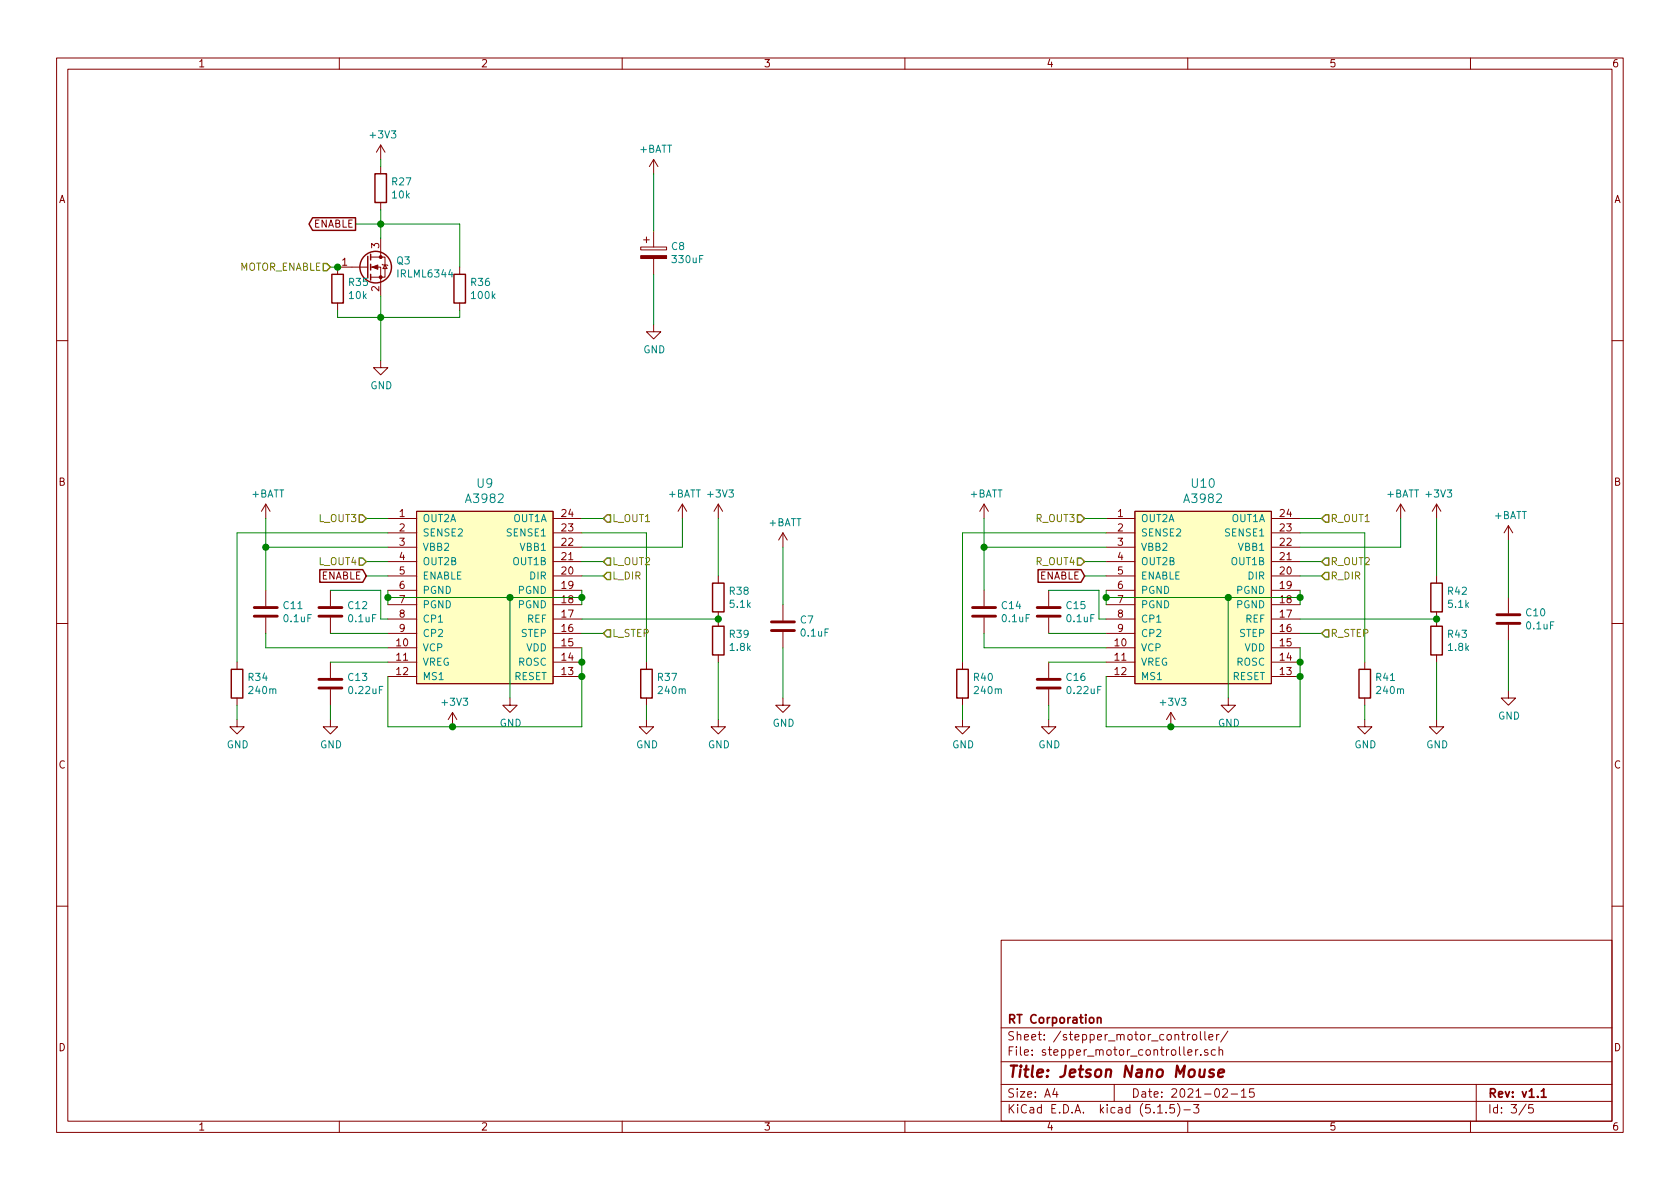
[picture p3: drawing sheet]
<svg xmlns="http://www.w3.org/2000/svg" width="297mm" height="210mm" viewBox="0 0 297 210" stroke-linecap="round" stroke-linejoin="round" font-family="sans-serif">
<g fill="none" stroke="#840000" stroke-width=".18">
<path d="M10 10.3h277v189.9h-277zM12 12.2h273v186.1h-273zM60 10.3v1.9M110 10.3v1.9M160 10.3v1.9M210 10.3v1.9M260 10.3v1.9M67.3 25.6l-.8 1.3M67.3 25.6v2.6M67.3 29.5v1.2M67.3 35.8v1.3M67.3 25.6l.8 1.3"/>
<path d="M115.6 28.2l-.8 1.3M115.6 28.2v2.5M115.6 28.2l.7 1.3M59.7 53.6v1.3M65 47.2h-5.3v1.3M65.5 47.2h1.8v5.1M65.5 45.5h2.6v3.5h-2.6M67.3 42.2v3.3M67.6 46.7l.1 .2h.8l.1 .1M68.1 46.9l.4 .6h-.8zM81.3 47.2v1.3M81.3 53.6v1.3"/>
<path d="M113.3 43.7h4.6v.5h-4.6zM113.8 42.4h1M114.3 41.9v1M115.6 57.4v1.3h1.2l-1.2 1.2-1.3-1.2h1.3M115.6 40.9v2.8M115.6 45.7v2.8M10 60.2h2M67.3 63.7v1.3h1.3l-1.3 1.3-1.3-1.3h1.3M285 60.2h2M47 89.1v2.6M47 89.1l-.8 1.3M47 89.1l.8 1.3"/>
<path d="M68.6 91.7h5.1M68.6 94.2h5.1M68.6 99.3h5.1M68.6 96.8h5.1M73.7 90.4h24.1v30.5h-24.1zM97.8 91.7h5.1M97.8 94.2h5.1M97.8 99.3h5.1M97.8 96.8h5.1M120.6 89.1l-.7 1.3M120.6 89.1v2.6M120.6 89.1l.8 1.3"/>
<path d="M127 89.1v2.6M127 89.1l-.8 1.3M127 89.1l.8 1.3M138.4 94.2l-.7 1.3M138.4 94.2v2.6M138.4 94.2l.8 1.3M174 89.1l-.8 1.3M174 89.1v2.6M174 89.1l.8 1.3M195.6 91.7h5.1M195.6 94.2h5.1M195.6 99.3h5.1"/>
<path d="M195.6 96.8h5.1M200.7 90.4h24.1v30.5h-24.1zM224.8 91.7h5.1M224.8 94.2h5.1M224.8 99.3h5.1M224.8 96.8h5.1M247.6 89.1l-.7 1.3M247.6 89.1v2.6M247.6 89.1l.8 1.3M254 89.1v2.6M254 89.1l-.8 1.3M254 89.1l.8 1.3"/>
<path d="M266.7 93l-.8 1.2M266.7 93v2.5M266.7 93l.8 1.2M10 110.3h2M41.9 117.1v1.3M47 104.4v2.8M47 109.2v2.8M58.4 104.4v2.8M58.4 109.2v2.8M58.4 117.1v2.8M68.6 114.5h5.1M68.6 117.1h5.1"/>
<path d="M68.6 119.6h5.1M68.6 112h5.1M68.6 109.5h5.1M68.6 106.9h5.1M68.6 104.4h5.1M68.6 101.8h5.1M97.8 114.5h5.1M97.8 117.1h5.1M97.8 119.6h5.1M97.8 112h5.1M97.8 109.5h5.1M97.8 106.9h5.1"/>
<path d="M97.8 104.4h5.1M97.8 101.8h5.1M114.3 117.1v1.3M127 101.8v1.3M127 108.2v2.5M127 115.8v1.3M138.4 106.9v2.8M138.4 111.8v2.7M170.2 117.1v1.3M174 104.4v2.8M174 109.2v2.8M185.4 104.4v2.8"/>
<path d="M185.4 109.2v2.8M185.4 117.1v2.8M195.6 114.5h5.1M195.6 117.1h5.1M195.6 119.6h5.1M195.6 112h5.1M195.6 109.5h5.1M195.6 106.9h5.1M195.6 104.4h5.1M195.6 101.8h5.1M224.8 114.5h5.1M224.8 117.1h5.1"/>
<path d="M224.8 119.6h5.1M224.8 112h5.1M224.8 109.5h5.1M224.8 106.9h5.1M224.8 104.4h5.1M224.8 101.8h5.1M241.3 117.1v1.3M254 101.8v1.3M254 108.2v2.5M254 115.8v1.3M266.7 105.7v2.8M266.7 110.5v2.8"/>
<path d="M285 110.3h2M41.9 127.2v1.3h1.3l-1.3 1.3-1.3-1.3h1.3M41.9 123.4v1.3M58.4 127.2v1.3h1.3l-1.3 1.3-1.3-1.3h1.3M58.4 121.9v2.8M80 126l-.8 1.2M80 126v2.5M80 126l.8 1.2M90.2 123.4v1.3h1.2l-1.2 1.3-1.3-1.3h1.3M114.3 127.2v1.3h1.3l-1.3 1.3-1.3-1.3h1.3M114.3 123.4v1.3M127 127.2v1.3h1.3l-1.3 1.3-1.3-1.3h1.3"/>
<path d="M138.4 123.4v1.3h1.3l-1.3 1.3-1.2-1.3h1.2M170.2 127.2v1.3h1.2l-1.2 1.3-1.3-1.3h1.3M170.2 123.4v1.3M185.4 127.2v1.3h1.3l-1.3 1.3-1.3-1.3h1.3M185.4 121.9v2.8M207 126l-.8 1.2M207 126v2.5M207 126l.8 1.2M217.2 123.4v1.3h1.2l-1.2 1.3-1.3-1.3h1.3M241.3 127.2v1.3h1.3l-1.3 1.3-1.3-1.3h1.3M241.3 123.4v1.3M254 127.2v1.3h1.3l-1.3 1.3-1.3-1.3h1.3"/>
<path d="M266.7 122.2v1.2h1.3l-1.3 1.3-1.3-1.3h1.3M10 160.2h2M177 166.3h108v32h-108zM285 160.2h2M60 198.3v1.9M110 198.3v1.9M160 198.3v1.9M177 194.8h108M177 191.8h108M177 187.8h108M177 181.8h108M186.5 192.5l-.4 1h1"/>
<path d="M186.8 193v1M197 191.8v3M204.7 196.8h.8M206.2 196.7v.1M207.6 195.3h-.7l-.1 .7 .2-.1 .5 .1 .2 .2-.1 .5-.2 .1-.6-.1M208.2 195.1a1.71 1.71 0 0 1 0 2.3M209.3 196.3h1.2M210 182.9v1M210 198.3v1.9M210 186.1l.7-.1v-.3l-.4-.1-.3 .2 .1 .7h.6M210.4 182.9l-.4 .3M210.9 183.1l.2-.2 .4 .2v.7l-.2 .1-.4-.1z"/>
<path d="M211 195.3h1l-.5 .6 .4 .1v.7l-.2 .1-.7-.1M211.4 185.6v1M211.8 185.6l-.3 .1-.1 .2M212.2 182.4v1.3l.3 .2M212.3 186.5v.1M213 182.4v1.3l.3 .2M213.5 185.7a.37 .37 0 0 0-.5 .1v.2l.5 .2 .1 .1-.2 .3-.4-.1M213.7 183.4l.8-.1-.1-.3-.4-.1-.3 .2 .1 .7h.6M214.9 185.7l-.4-.1-.3 .3v.6l.3 .1 .4-.1M215.1 182.9v1M215.5 185.7h.1a.37 .37 0 0 1 .6 .1v.8M215.5 182.9l-.3 .1-.1 .2"/>
<path d="M215.5 185.1v1.5M216.2 192.7l.2-.2h.4l.2 .5-.9 1h.9M217.1 182.3l-1.3 2M217.7 193.5h1.1M219.5 193l.4-.5v1.5M219.5 194h.8M221.7 192.5h-.7l-.1 .7 .2-.1 .5 .1 .2 .2-.1 .5-.2 .1-.6-.1M260 198.3v1.9M261 191.8v6.5M269.8 195.2l-1.2 2M271 195.3h-.7v.7l.2-.1 .5 .1 .1 .2-.1 .5-.2 .1-.5-.1"/>
</g>
<path d="M194 179.9v1M194 180.1l.2-.2 .4 .1 .1 .9M272.5 193l.4-.5v1.5M272.5 194h.9" fill="none" stroke="#840000" stroke-width=".3"/>
<path d="M213 189.1l-.1 1.3M214.6 189.2a.49 .49 0 0 0-.8 .3l.3 .3 .5 .1v.2l-.3 .3-.6-.1M215.4 189.8l1-.2v-.4l-.6-.1-.3 .3-.1 .9 .2 .1 .6-.1" fill="none" stroke="#840000" stroke-width=".41"/>
<g fill="none" stroke="#840000" stroke-width=".51">
<path d="M45 109h4M45 107.4h4M56.4 109h4.1M56.4 107.4h4.1M136.4 111.5h4.1M136.4 110h4.1M172 109h4M172 107.4h4M183.4 109h4.1M183.4 107.4h4.1M264.7 110.2h4M264.7 108.7h4"/>
<path d="M56.4 121.7h4.1M56.4 120.1h4.1M183.4 121.7h4.1M183.4 120.1h4.1"/>
</g>
<g fill="#ffffc2" stroke="#ffffc2" stroke-width=".18">
<path d="M200.7 90.4h24.1v30.5h-24.1z"/>
<path d="M73.7 90.4h24.1v30.5h-24.1z"/>
</g>
<g fill="none" stroke="#840000" stroke-width=".25">
<path d="M55.3 38.5h7.6v2.2h-7.6l-.7-1.1zM66.3 30.7h2v5.1h-2zM58.7 48.5h2v5.1h-2zM65 45.3v3.8M65.5 45v1M65.5 46.7v1M65.5 48.5v1M80.3 48.5h2v5.1h-2zM40.9 118.4h2v5h-2zM56.5 100.7h7.6l.7 1.1-.7 1.2h-7.6zM113.3 118.4h2v5h-2zM126 110.7h2v5.1h-2z"/>
<path d="M126 103.1h2v5.1h-2zM169.2 118.4h2v5h-2zM183.5 100.7h7.6l.7 1.1-.7 1.2h-7.6zM240.3 118.4h2v5h-2zM253 110.7h2v5.1h-2zM253 103.1h2v5.1h-2z"/>
<circle cx="66.4" cy="47.2" r="2.79"/>
</g>
<g fill="#840000" stroke="#840000" stroke-width=".18">
<path d="M65.8 47.2l1-.3v.7z"/>
<path d="M113.3 45.2h4.6v.5h-4.6z"/>
<circle cx="67.3" cy="49" r=".25"/>
<circle cx="67.3" cy="45.5" r=".25"/>
</g>
<g fill="none" stroke="#008400" stroke-width=".18">
<path d="M62.9 39.6h18.4v7.6M67.3 28.2v1.3M67.3 37.1v5.1M115.6 30.7v10.2M58.4 47.2h1.3M59.7 54.9v1.2h21.6v-1.2M67.3 52.3v11.4M115.6 48.5v8.9M47 96.8h21.6M47 91.7v12.7M64.8 99.3h3.8M64.8 91.7h3.8"/>
<path d="M68.6 94.2h-26.7v22.9M102.9 99.3h3.8M102.9 91.7h3.8M102.9 94.2h11.4v22.9M120.6 91.7v5.1h-17.7M127 91.7v10.1M138.4 96.8v10.1M174 96.8h21.6M174 91.7v12.7M191.8 99.3h3.8M191.8 91.7h3.8M195.6 94.2h-25.4v22.9"/>
<path d="M229.9 99.3h3.8M229.9 91.7h3.8M229.9 94.2h11.4v22.9M247.6 91.7v5.1h-17.7M254 91.7v10.1M266.7 95.5v10.2M47 112v2.5h21.6M58.4 112h10.2M58.4 104.4h8.9v5.1h1.3M58.4 117.1h10.2M64.8 101.8h3.8M68.6 105.7h34.3"/>
<path d="M68.6 104.4v2.5M90.2 105.7v17.7M102.9 112h3.8M102.9 114.5v14h-34.3v-8.9M102.9 101.8h3.8M102.9 104.4v2.5M102.9 109.5h24.1M127 117.1v10.1M138.4 114.5v8.9M174 112v2.5h21.6M185.4 112h10.2M185.4 104.4h8.9v5.1h1.3"/>
<path d="M185.4 117.1h10.2M191.8 101.8h3.8M195.6 105.7h34.3M195.6 104.4v2.5M217.2 105.7v17.7M229.9 104.4v2.5M229.9 114.5v14h-34.3v-8.9M229.9 112h3.8M229.9 101.8h3.8M229.9 109.5h24.1M254 117.1v10.1M266.7 113.3v8.9"/>
<path d="M41.9 124.7v2.5M58.4 124.7v2.5M114.3 124.7v2.5M170.2 124.7v2.5M185.4 124.7v2.5M241.3 124.7v2.5"/>
</g>
<g fill="none" stroke="#848400" stroke-width=".25">
<path d="M57.1 46.6h.7l.6 .6-.6 .7h-.7zM63.5 91.1h.6l.7 .6-.7 .6h-.6zM63.5 98.7h.6l.7 .6-.7 .6h-.6zM107.3 91.1h.6v1.2h-.6l-.6-.6zM107.3 98.7h.6v1.2h-.6l-.6-.6zM190.5 91.1h.6l.7 .6-.7 .6h-.6zM190.5 98.7h.6l.7 .6-.7 .6h-.6zM234.3 98.7h.6v1.2h-.6l-.6-.6zM234.3 91.1h.6v1.2h-.6l-.6-.6zM107.3 101.2h.6v1.3h-.6l-.6-.7zM107.3 111.4h.6v1.2h-.6l-.6-.6zM234.3 111.4h.6v1.2h-.6l-.6-.6z"/>
<path d="M234.3 101.2h.6v1.3h-.6l-.6-.7z"/>
</g>
<g fill="#008400" stroke="#008400" stroke-width=".25">
<circle cx="102.9" cy="105.7" r=".51"/>
<circle cx="195.6" cy="105.7" r=".51"/>
<circle cx="67.3" cy="56.1" r=".51"/>
<circle cx="229.9" cy="105.7" r=".51"/>
<circle cx="47" cy="96.8" r=".51"/>
<circle cx="217.2" cy="105.7" r=".51"/>
<circle cx="174" cy="96.8" r=".51"/>
<circle cx="67.3" cy="39.6" r=".51"/>
<circle cx="80" cy="128.5" r=".51"/>
<circle cx="102.9" cy="119.6" r=".51"/>
<circle cx="102.9" cy="117.1" r=".51"/>
<circle cx="254" cy="109.5" r=".51"/>
<circle cx="127" cy="109.5" r=".51"/>
<circle cx="59.7" cy="47.2" r=".51"/>
<circle cx="68.6" cy="105.7" r=".51"/>
<circle cx="207" cy="128.5" r=".51"/>
<circle cx="90.2" cy="105.7" r=".51"/>
<circle cx="229.9" cy="117.1" r=".51"/>
<circle cx="229.9" cy="119.6" r=".51"/>
</g>
<text font-size="2.8" fill="#840000" x="178" y="190.5">Title: Jetson Nano Mouse</text>
<g font-size="2.1" fill="#008484">
<text x="82.6" y="88.9">A3982</text>
<text x="84.4" y="86.3">U9</text>
<text x="209.6" y="88.9">A3982</text>
<text x="210.8" y="86.3">U10</text>
</g>
<g font-size="2.1" fill="#840000">
<text x="178" y="184">Sheet: /stepper_motor_controller/</text>
<text x="178" y="181">RT Corporation</text>
<text x="178" y="186.7">File: stepper_motor_controller.sch</text>
<text x="178" y="196.9">KiCad E.D.A. kicad (5.1.5)-3</text>
<text x="178" y="194.1">Size: A4</text>
<text x="200" y="194.1">Date: 2021-02-15</text>
<text x="263" y="194.1">Rev: v1.1</text>
<text x="263" y="196.9">Id: 3/5</text>
</g>
<g font-size="1.8" fill="#840000">
<text x="35" y="11.9">1</text>
<text x="85" y="11.9">2</text>
<text x="135" y="11.9">3</text>
<text x="185" y="11.9">4</text>
<text x="235" y="11.9">5</text>
<text x="285" y="11.9">6</text>
<text x="10.4" y="35.9">A</text>
<text x="285.4" y="35.9">A</text>
<text x="55.3" y="40.3">ENABLE</text>
<text x="60.5" y="47">1</text>
<text x="67.1" y="43.9" transform="rotate(-90 67.1 43.9)">3</text>
<text x="67.1" y="51.5" transform="rotate(-90 67.1 51.5)">2</text>
<text x="10.4" y="85.9">B</text>
<text x="285.4" y="85.9">B</text>
<text x="70.6" y="91.4">1</text>
<text x="70.6" y="94">2</text>
<text x="99.4" y="94">23</text>
<text x="99.4" y="91.4">24</text>
<text x="197.6" y="91.4">1</text>
<text x="197.6" y="94">2</text>
<text x="226.4" y="94">23</text>
<text x="226.4" y="91.4">24</text>
<text x="70.6" y="96.5">3</text>
<text x="70.6" y="99.1">4</text>
<text x="70.6" y="101.6">5</text>
<text x="99.4" y="101.6">20</text>
<text x="99.4" y="99.1">21</text>
<text x="99.4" y="96.5">22</text>
<text x="197.6" y="96.5">3</text>
<text x="197.6" y="99.1">4</text>
<text x="197.6" y="101.6">5</text>
<text x="226.4" y="101.6">20</text>
<text x="226.4" y="99.1">21</text>
<text x="226.4" y="96.5">22</text>
<text x="56.7" y="102.5">ENABLE</text>
<text x="70.6" y="104.1">6</text>
<text x="70.6" y="106.7">7</text>
<text x="99.4" y="106.7">18</text>
<text x="99.4" y="104.1">19</text>
<text x="183.7" y="102.5">ENABLE</text>
<text x="197.6" y="104.1">6</text>
<text x="197.6" y="106.7">7</text>
<text x="226.4" y="106.7">18</text>
<text x="226.4" y="104.1">19</text>
<text x="70.6" y="109.2">8</text>
<text x="70.6" y="111.8">9</text>
<text x="99.4" y="111.8">16</text>
<text x="99.4" y="109.2">17</text>
<text x="197.6" y="109.2">8</text>
<text x="197.6" y="111.8">9</text>
<text x="226.4" y="111.8">16</text>
<text x="226.4" y="109.2">17</text>
<text x="70.2" y="114.3">10</text>
<text x="70.2" y="116.8">11</text>
<text x="70.2" y="119.4">12</text>
<text x="99.4" y="119.4">13</text>
<text x="99.4" y="116.8">14</text>
<text x="99.4" y="114.3">15</text>
<text x="197.2" y="114.3">10</text>
<text x="197.2" y="116.8">11</text>
<text x="197.2" y="119.4">12</text>
<text x="226.4" y="119.4">13</text>
<text x="226.4" y="116.8">14</text>
<text x="226.4" y="114.3">15</text>
<text x="10.4" y="135.9">C</text>
<text x="285.4" y="135.9">C</text>
<text x="10.4" y="185.9">D</text>
<text x="285.4" y="185.9">D</text>
<text x="35" y="199.9">1</text>
<text x="85" y="199.9">2</text>
<text x="135" y="199.9">3</text>
<text x="185" y="199.9">4</text>
<text x="235" y="199.9">5</text>
<text x="285" y="199.9">6</text>
</g>
<g font-size="1.8" fill="#008484">
<text x="65.6" y="24.5">+3V3</text>
<text x="113.1" y="27">+BATT</text>
<text x="69.4" y="32.8">R27</text>
<text x="69.4" y="35.1">10k</text>
<text x="70.2" y="46.8">Q3</text>
<text x="118.8" y="44.2">C8</text>
<text x="119" y="46.5">330uF</text>
<text x="61.7" y="50.6">R35</text>
<text x="61.8" y="52.9">10k</text>
<text x="70.5" y="49.1">IRLML6344</text>
<text x="83.3" y="50.6">R36</text>
<text x="83.5" y="52.9">100k</text>
<text x="113.7" y="62.5">GND</text>
<text x="65.5" y="68.8">GND</text>
<text x="44.5" y="88">+BATT</text>
<text x="118.2" y="88">+BATT</text>
<text x="125.3" y="88">+3V3</text>
<text x="171.5" y="88">+BATT</text>
<text x="245.2" y="88">+BATT</text>
<text x="252.3" y="88">+3V3</text>
<text x="74.7" y="92.3">OUT2A</text>
<text x="74.7" y="94.9">SENSE2</text>
<text x="89.8" y="94.9">SENSE1</text>
<text x="90.8" y="92.3">OUT1A</text>
<text x="135.9" y="93.1">+BATT</text>
<text x="201.7" y="92.3">OUT2A</text>
<text x="201.7" y="94.9">SENSE2</text>
<text x="216.8" y="94.9">SENSE1</text>
<text x="217.8" y="92.3">OUT1A</text>
<text x="264.2" y="91.8">+BATT</text>
<text x="74.7" y="97.4">VBB2</text>
<text x="74.7" y="99.9">OUT2B</text>
<text x="90.8" y="99.9">OUT1B</text>
<text x="92" y="97.4">VBB1</text>
<text x="201.7" y="97.4">VBB2</text>
<text x="201.7" y="99.9">OUT2B</text>
<text x="217.8" y="99.9">OUT1B</text>
<text x="219" y="97.4">VBB1</text>
<text x="50.2" y="107.7">C11</text>
<text x="61.6" y="107.7">C12</text>
<text x="74.7" y="102.5">ENABLE</text>
<text x="74.7" y="105">PGND</text>
<text x="74.7" y="107.6">PGND</text>
<text x="91.7" y="107.6">PGND</text>
<text x="91.7" y="105">PGND</text>
<text x="93.7" y="102.5">DIR</text>
<text x="129.1" y="105.2">R38</text>
<text x="129.2" y="107.5">5.1k</text>
<text x="177.2" y="107.7">C14</text>
<text x="188.6" y="107.7">C15</text>
<text x="201.7" y="102.5">ENABLE</text>
<text x="201.7" y="105">PGND</text>
<text x="201.7" y="107.6">PGND</text>
<text x="218.7" y="107.6">PGND</text>
<text x="218.7" y="105">PGND</text>
<text x="220.7" y="102.5">DIR</text>
<text x="256.1" y="105.2">R42</text>
<text x="256.2" y="107.5">5.1k</text>
<text x="50.3" y="110">0.1uF</text>
<text x="61.7" y="110">0.1uF</text>
<text x="74.7" y="110.1">CP1</text>
<text x="74.7" y="112.6">CP2</text>
<text x="92.2" y="112.6">STEP</text>
<text x="93.2" y="110.1">REF</text>
<text x="129.1" y="112.8">R39</text>
<text x="141.6" y="110.3">C7</text>
<text x="141.7" y="112.6">0.1uF</text>
<text x="177.3" y="110">0.1uF</text>
<text x="188.7" y="110">0.1uF</text>
<text x="201.7" y="110.1">CP1</text>
<text x="201.7" y="112.6">CP2</text>
<text x="219.2" y="112.6">STEP</text>
<text x="220.2" y="110.1">REF</text>
<text x="256.1" y="112.8">R43</text>
<text x="269.9" y="109">C10</text>
<text x="270" y="111.3">0.1uF</text>
<text x="74.7" y="115.2">VCP</text>
<text x="74.7" y="117.7">VREG</text>
<text x="91.7" y="117.7">ROSC</text>
<text x="93" y="115.2">VDD</text>
<text x="129.2" y="115.1">1.8k</text>
<text x="201.7" y="115.2">VCP</text>
<text x="201.7" y="117.7">VREG</text>
<text x="218.7" y="117.7">ROSC</text>
<text x="220" y="115.2">VDD</text>
<text x="256.2" y="115.1">1.8k</text>
<text x="44" y="120.4">R34</text>
<text x="44.2" y="122.7">240m</text>
<text x="61.6" y="120.4">C13</text>
<text x="61.8" y="122.7">0.22uF</text>
<text x="74.7" y="120.3">MS1</text>
<text x="78.3" y="124.8">+3V3</text>
<text x="90.9" y="120.3">RESET</text>
<text x="116.4" y="120.4">R37</text>
<text x="116.6" y="122.7">240m</text>
<text x="172.2" y="120.4">R40</text>
<text x="172.4" y="122.7">240m</text>
<text x="188.6" y="120.4">C16</text>
<text x="188.8" y="122.7">0.22uF</text>
<text x="201.7" y="120.3">MS1</text>
<text x="205.3" y="124.8">+3V3</text>
<text x="217.9" y="120.3">RESET</text>
<text x="243.4" y="120.4">R41</text>
<text x="243.6" y="122.7">240m</text>
<text x="88.3" y="128.5">GND</text>
<text x="136.6" y="128.5">GND</text>
<text x="215.3" y="128.5">GND</text>
<text x="264.9" y="127.2">GND</text>
<text x="40.1" y="132.3">GND</text>
<text x="56.6" y="132.3">GND</text>
<text x="112.5" y="132.3">GND</text>
<text x="125.2" y="132.3">GND</text>
<text x="168.4" y="132.3">GND</text>
<text x="183.6" y="132.3">GND</text>
<text x="239.5" y="132.3">GND</text>
<text x="252.2" y="132.3">GND</text>
</g>
<g font-size="1.8" fill="#848400">
<text x="42.1" y="47.9">MOTOR_ENABLE</text>
<text x="56.5" y="92.3">L_OUT3</text>
<text x="108.2" y="92.3">L_OUT1</text>
<text x="183.3" y="92.3">R_OUT3</text>
<text x="235.2" y="92.3">R_OUT1</text>
<text x="56.5" y="99.9">L_OUT4</text>
<text x="108.2" y="99.9">L_OUT2</text>
<text x="183.3" y="99.9">R_OUT4</text>
<text x="235.2" y="99.9">R_OUT2</text>
<text x="108.2" y="102.5">L_DIR</text>
<text x="235.2" y="102.5">R_DIR</text>
<text x="108.2" y="112.6">L_STEP</text>
<text x="235.2" y="112.6">R_STEP</text>
</g>
</svg>
